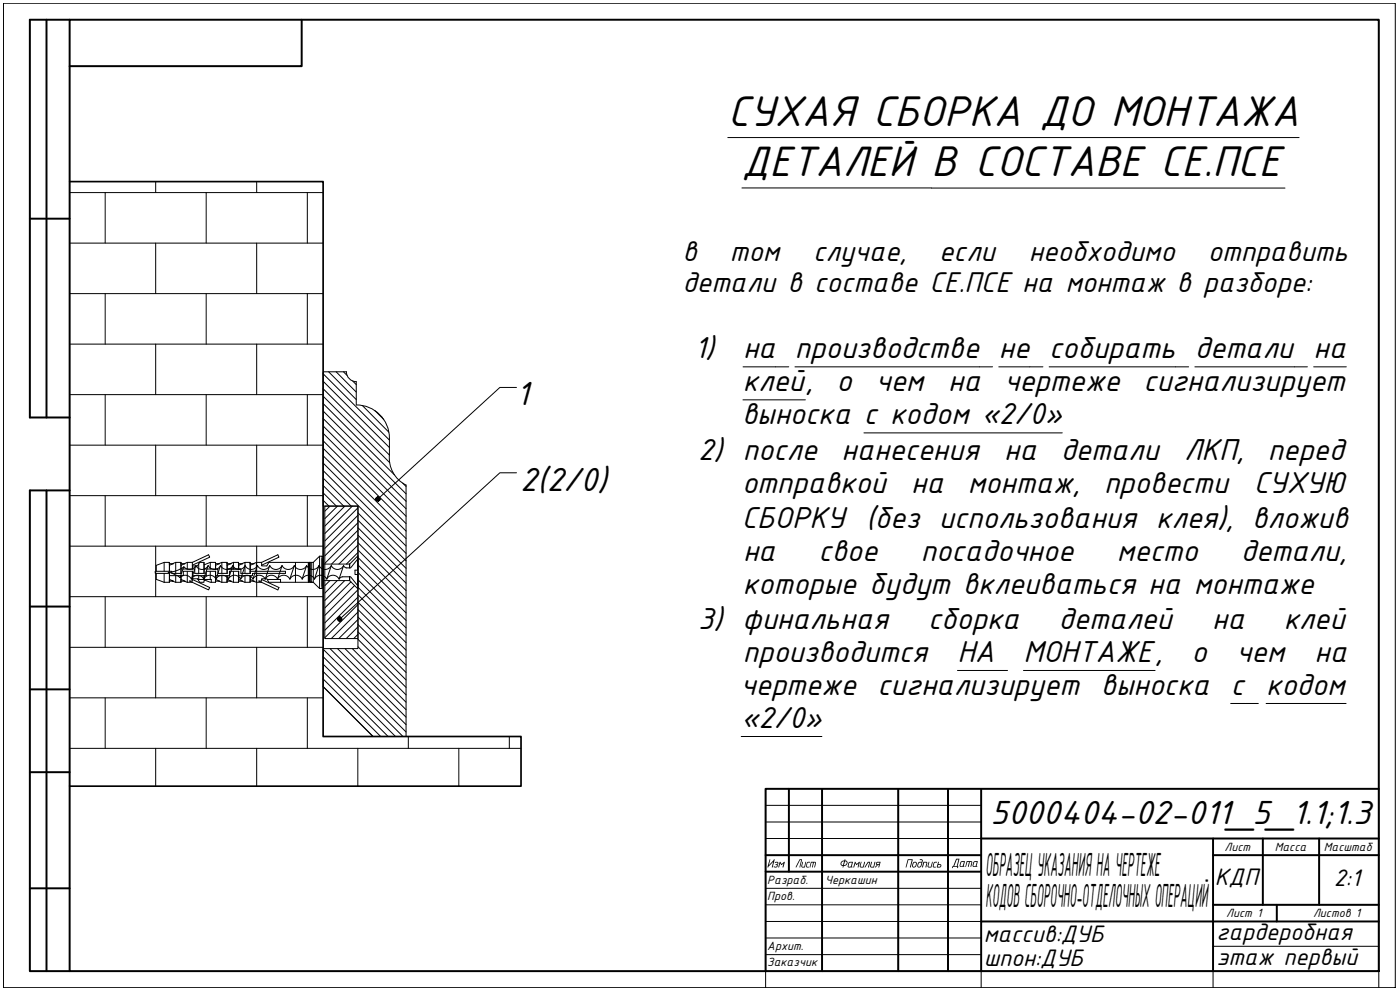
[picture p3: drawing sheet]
<svg xmlns="http://www.w3.org/2000/svg" width="420mm" height="297mm" viewBox="0 0 420 297" stroke-linecap="round" stroke-linejoin="round" font-family="sans-serif">
<g fill="none" stroke="#000" stroke-width=".3">
<path d="M1 1h417.7v295.3h-417.7zM413.8 236.7v59.6M229.8 241.6h64.7M229.8 246.6h64.7M229.8 251.6h64.7M229.8 266.5h64.7M229.8 271.5h64.7M229.8 276.5h64.7M229.8 281.4h64.7M229.8 286.4h64.7M294.5 291.4v4.9M364.1 291.4v4.9"/>
<path d="M364.1 283.9h49.7M413.8 291.4h-184v4.9"/>
</g>
<g fill="none" stroke="#000" stroke-width=".59">
<path d="M14 5.9v119.4M20.9 5.9h392.9v285.5h-392.9zM20.9 5.9h-11.9v119.4h11.9M90.5 5.9v14h-69.6M9 65.6h11.9M14 147.2v144.2M20.9 147.2h-11.9v144.2h11.9M9 182h11.9M9 206.8h11.9M9 231.7h11.9M236.8 236.7v24.8M246.7 236.7v54.7"/>
<path d="M269.6 236.7v54.7M284.5 236.7v54.7M294.5 236.7v54.7M413.8 236.7h-184v54.7M229.8 256.6h64.7M294.5 251.6h119.3M364.1 256.6h49.7M364.1 251.6v39.8M379 251.6v19.9M395.9 251.6v19.9M9 266.5h11.9M229.8 261.5h64.7"/>
<path d="M294.5 276.5h119.3M364.1 271.5h49.7M383.2 271.5v5"/>
</g>
<g fill="#000">
<path d="M234 258.6l.6 .6 .9-.6-.4 1.7-.2-.2 .2-1.1-.6 .5-.4-.5-.3 1.2h-.2zM243.4 258.6h1.4l.1 .4-.4 1.3-.1-.2 .2-1.3h-.4l-.4 1.5 .2-1.5h-.5l-.3 1.5-.2-.1zM260.4 258.6h.7l-.3 1.6-.3-.1 .4-1.3h-.3l-1 1.5-.1-.2zM261.4 258.6l.3 .1-.3 1.3 .7 .1 .4-1.4 .2-.1-.5 1.7h-.8l-.3-.2zM278.7 258.6h.2l-.2 1.5h.6l.4-1.5h.2l-.5 1.7h-.7l-.3-.2zM280.2 258.8l.3-.2h.7v.2l-.8 .2-.2 1 .6 .1v.2h-.6l-.3-.2z"/>
<path d="M263 258.7l1.3-.1-.5 1.7h-.2l.2-.8h-.3l-.8 .8-.1-.1 .6-.7-.3-.3zM263.3 258.9l-.1 .4h.6l.2-.5z"/>
<path d="M292.4 258.7l-.3 1.1 .5 .1 .3-.2 .2-1.1zM292.3 258.5l1.1-.1-.3 1.4 .2 .3h-1.2l-.2-.2z"/>
<path d="M281.5 258.6l.3 .1-.2 .6 .9 .2v.5l-.3 .3-1.1-.1zM281.5 259.5l-.1 .6 .8-.2v-.3z"/>
</g>
<g fill="none" stroke="#000" stroke-width=".3">
<path d="M54.1 173.3l-1.7-1-1.9-.6 2.8-.6 1.8-1-1.1 3.2a2.09 2.09 0 0 1 3.5 .4 2.05 2.05 0 0 1 1.8-1.1 2.05 2.05 0 0 1 1.9 1.1M58.8 169.7a2.05 2.05 0 0 0 1.8 1.2 2.05 2.05 0 0 0 1.9-1.2M58.8 169.7a2.18 2.18 0 0 1-3.6 .4M58.8 169.7l-1.4 4M61.2 173.7a2.05 2.05 0 0 1 1.8-1.1 2.05 2.05 0 0 1 1.8 1.1M62.5 169.7l-1.4 4M62.5 169.7a2.05 2.05 0 0 0 1.9 1.2 2.05 2.05 0 0 0 1.8-1.2M64.8 173.7a2.05 2.05 0 0 1 1.9-1.1 2.05 2.05 0 0 1 1.8 1.1M66.2 169.7l-1.4 4M66.2 169.7a2.05 2.05 0 0 0 1.8 1.2 2.05 2.05 0 0 0 1.9-1.2M69.9 169.7a2.05 2.05 0 0 0 1.8 1.2 2.05 2.05 0 0 0 1.9-1.2M69.9 169.7l-1.4 4"/>
<path d="M72.2 173.7a2.05 2.05 0 0 1 1.9-1.1 2.05 2.05 0 0 1 1.8 1.1 2.05 2.05 0 0 1 1.9-1.1 2.05 2.05 0 0 1 1.8 1.1M73.6 169.7a2.05 2.05 0 0 0 1.8 1.2 2.05 2.05 0 0 0 1.8-1.2M73.6 169.7l-1.4 4a2.05 2.05 0 0 0-1.8-1.1 2.05 2.05 0 0 0-1.9 1.1M77.2 169.7l-1.3 4M77.3 169.7a2.05 2.05 0 0 0 1.8 1.2 2.05 2.05 0 0 0 1.9-1.2M79.6 173.7a2.05 2.05 0 0 1 1.9-1.1 2.05 2.05 0 0 1 1.8 1.1M80.9 169.7l-1.3 4M81 169.7a2.05 2.05 0 0 0 1.8 1.2 2.05 2.05 0 0 0 1.9-1.2M84.7 169.7a2.05 2.05 0 0 0 1.8 1.2 2.05 2.05 0 0 0 1.8-1.2M84.7 169.7l-1.4 4M87 173.7a2.05 2.05 0 0 1 1.9-1.1 2.05 2.05 0 0 1 1.8 1.1 2.05 2.05 0 0 1 1.8-1.1 2.05 2.05 0 0 1 1.9 1.1M88.3 169.7a2.05 2.05 0 0 0 1.9 1.2 2.05 2.05 0 0 0 1.8-1.2l-1.3 4"/>
<path d="M88.3 169.7l-1.3 4a2.05 2.05 0 0 0-1.9-1.1 2.05 2.05 0 0 0-1.8 1.1M92.1 169.7a2.05 2.05 0 0 0 1.8 1.2 2.05 2.05 0 0 0 1.8-1.2M94.4 173.7a2.05 2.05 0 0 1 1.8-1.1 2.05 2.05 0 0 1 1.9 1.1M95.7 169.7l-1.3 4M95.7 169.7a2.05 2.05 0 0 0 1.9 1.2 2.05 2.05 0 0 0 1.8-1.2M99.4 169.7a2.05 2.05 0 0 0 1.9 1.2 2.05 2.05 0 0 0 1.8-1.2M99.4 169.7l-1.3 4M102.8 173.1l-1 .6M103.1 169.7l-1.3 4a2.05 2.05 0 0 0-1.9-1.1 2.05 2.05 0 0 0-1.8 1.1M103.1 169.7l.7 .6 1.4 .1 2.2-2.8v3.5h-.9v1.3h.9v3.4l-2.2-2.7h-2.5"/>
</g>
<g fill="none" stroke="#000" stroke-width=".3">
<path d="M46.6 171.7h.1M46.9 172v1.8l2.4 .9M49.3 168.7h1.5l.1 .4M49.3 168.7l-2.4 .9v1.8M49.3 168.7v2.7M49.3 172v2.7M49.3 174.7h1.5M50.8 169.1h1.3l-1.2 .5zM50.8 168.7v2.7M50.8 172v2.7M50.9 173.9l1.2 .5h-1.3zM50.9 172.7h4.1v-1.3h2.8v2.3"/>
<path d="M50.9 169.6v1.8M50.9 174.4l-.1 .3M51.8 174.4l.9 .3M52.7 168.7v3.3M52.7 172.7v2M52.7 168.7l-.9 .4M52.7 168.7h1.6v3.3h-2.8v-.6h-4.9v.6h4.3v1.9M54.3 169.1h1.2l-1.2 .5zM54.3 172.7v2h-1.6M54.3 173.9l1.2 .5h-1.2zM55.3 174.4l.9 .3M56.2 168.7v2"/>
<path d="M56.2 171.4v3.3M56.2 174.7h1.5M56.2 168.7l-.9 .4M56.2 168.7h1.5M57.7 168.7l4.9-2.2 .3 .7-5.2 2.4M57.7 171.4v2.9h-.8l5.7 2.7 .3-.7-5.2-2.4M57.7 173.7h1.6l.6 1h1.3l.1-.7 2.1 .7M57.7 168.7v2M57.8 172.7h4.1v-1.3h2.8v2.5M57.8 169.8v.9M59.4 173.9h4v.8M59.6 169.2v2.8"/>
<path d="M59.6 172.7v1.2M59.6 169.2l-.3 .6h-1.6M61.2 168.7h-1.3l-.3 .5M61.2 168.7l.1 .8 1.8-.8M61.2 168.7v3.3M61.2 172.7v1.2M61.3 169.5v2.5h-2.9v-1.3h-4.1M61.3 172.7v1.2M63.1 168.7h1.6M63.1 168.7v2M63.1 171.4v2.5M63.4 174.7h1.3"/>
<path d="M64.7 169.1h1.2l-1.2 .5zM64.7 168.7v2M64.7 171.4v3.3M64.7 168.7v.4M64.7 173.9l1.2 .5h-1.2zM64.7 174.4v.3M64.7 169.6v1.1M64.7 172.7h4.2v-1.3h2.8v2.5M65.6 174.4l1 .3M66.6 168.7h1.5v3.3M66.6 168.7v3.3M66.6 172.7v2"/>
<path d="M66.6 168.7l-1 .4M68.1 169.1h1.3l-1.2 .5zM68.1 172.7v2h-1.5M68.2 173.9l1.2 .5h-1.3zM68.2 169.6v2.4h-2.8v-1.3h-4.1M68.2 172.7v1.2M69.1 174.4l.9 .3h1.6M70 168.7v2M70 171.4v3.3M70 168.7l-.9 .4M70 168.7h1.6v.4M71.6 168.7v2"/>
<path d="M71.6 171.4v3.3M71.6 174.4v.3M71.6 169.1h1.2l-1.1 .5M71.6 169.1l.1 .5M71.7 173.9l1.1 .5h-1.2M71.7 169.6v1.1M71.7 173.9l-.1 .5M72.6 174.4l.9 .3M73.5 168.7v3.3M73.5 172.7v2M73.5 174.7h1.5M73.5 168.7l-.9 .4"/>
<path d="M73.5 168.7h1.5M75 168.7l.1 .4M75 168.7v3.3M75.1 169.1v.5M75.1 169.1h1.2l-1.2 .5M75.1 174.4l-.1 .3M75.1 171.4h10.6v.6h-9.9v.7h-4.1M75.1 169.6v2.4h-2.8v-1.3h-4.1h4.1M75.1 173.9l-.1-1v1.8M75.1 173.9l1.2 .5h-1.2M75.1 173.9v.5M76 174.4l.9 .3"/>
<path d="M76.9 168.7v2.7M76.9 172.1v2.6M76.9 174.7h1.6M76.9 168.7l-.8 .4M76.9 168.7h1.6M78.5 173.9l5.2 2.4-.3 .7-5.7-2.7h.8v-.6h1.6l.6 1h3.5v-.8h-4M78.5 168.7l4.9-2.2 .3 .7-5.2 2.4M88.7 168.7v6M92.5 168.7v6h.3v-6h.3v6h.3M93.4 168.7v6h.6v-6M94 168.7h-13.3l-.6 1.1h-1.6v-1.1M94 168.7l1.9-1.8h.7v9.7h-.7l-1.9-1.9h-9.8"/>
<path d="M95.9 166.9v9.7M96.6 167h.4v9.5h-.4"/>
</g>
<g fill="none" stroke="#000" stroke-width=".3">
<path d="M20.9 57.8h76.1M31.6 57.8v15.1M46.7 54.5v3.3M61.9 57.8v15.1M77 54.5v3.3M92.2 57.8v15.1M20.9 72.9h76.1M46.7 72.9v15.2M77 72.9v15.2M20.9 88.1h76.1M31.6 88.1v15.2M61.9 88.1v15.2"/>
<path d="M92.2 88.1v15.2M20.9 103.3h76.1M20.9 118.4h76.1M31.6 118.4v15.2M46.7 103.3v15.1M61.9 118.4v15.2M77 103.3v15.1M92.2 118.4v15.2M97 118.9l20 19.9M97 116.6l19.9 19.9M97 114.4l19.9 19.9M97 112.1l19.9 19.9"/>
<path d="M98.6 111.5l8.3 8.4M100.9 111.5l6 6.1M103.1 111.5l1 1.1M105.9 114.3l1 1.1M20.9 133.6h76.1M46.7 133.6v15.1M77 133.6v15.1M97 138.9l24.9 24.9M97 136.7l24.9 24.9M97 134.5l24.9 24.8M97 132.2l24.9 24.9M97 130l24.9 24.9"/>
<path d="M97 127.8l24.9 24.9M97 125.6l24.9 24.8M97 123.3l24.9 24.9M97 121.1l21.4 21.4M108.7 121.7l8 8M112.5 123.2l2.7 2.7M20.9 148.7h76.1M31.6 148.7v15.2M61.9 148.7v15.2M92.2 148.7v15.2M97 143.4l8.4 8.4M97 150.1l1.7 1.7"/>
<path d="M97 145.7l6.2 6.1M97 147.9l4 3.9M97 141.2l24.9 24.8M99 151.8l-1.5 1.6M101.3 151.8l-3.8 3.8M103.5 151.8l-6 6.1M105.7 151.8l-8.2 8.3M107.4 158.3l14.5 14.5M107.4 156.1l14.5 14.4M107.4 153.9l14.5 14.4M107.4 152.4l-9.9 9.9M107.4 154.6l-9.9 9.9"/>
<path d="M107.4 156.8l-9.9 10M107.4 159.1l-9.9 9.9M120.8 144.9l1.1 1.1M20.9 163.9h76.1M20.9 179h76.1M31.6 179v15.2M46.7 163.9v15.1M61.9 179v15.2M77 163.9v15.1M92.2 179v15.2M99 174.2l-1.5 1.5M101.2 174.2l-3.7 3.8"/>
<path d="M103.4 174.2l-5.9 6M105.3 174.6l-7.8 7.8M106.4 175.7l-8.9 9M107.4 161.3l-7.9 7.9M107.4 165.8l-3.4 3.4M107.4 178.4l14.5 14.4M107.4 176.2l14.5 14.4M107.4 173.9l14.5 14.5M107.4 171.7l14.5 14.4M107.4 169.5l14.5 14.4M107.4 167.3l14.5 14.4M107.4 165l14.5 14.5"/>
<path d="M107.4 162.8l14.5 14.4M107.4 160.6l14.5 14.4M107.4 177l-9.9 9.9M107.4 179.2l-9.9 9.9M107.4 163.5l-5.7 5.7M20.9 194.2h76.1M46.7 194.2v15.2M77 194.2v15.2M97 197l23.9 24M97 199.3l21.7 21.7M97 194.8l24.9 24.8M99 194.6l22.9 22.8"/>
<path d="M101.3 194.6l20.6 20.6M103.5 194.6l18.4 18.3M105.7 194.6l16.2 16.1M107.4 185.9l-5.7 5.7M107.4 190.3l-1.2 1.3M107.4 183.6l-8 8M107.4 188.1l-3.5 3.5M107.4 194.1l14.5 14.4M107.4 191.8l14.5 14.4M107.4 189.6l14.5 14.4M107.4 187.4l14.5 14.4M107.4 185.1l14.5 14.5"/>
<path d="M107.4 182.9l14.5 14.4M107.4 180.7l14.5 14.4M107.4 181.4l-9.9 9.9M20.9 209.4h76.1M31.6 209.4v15.1M61.9 209.4v15.1M92.2 209.4v15.1M97 206l15 15M97 201.5l19.5 19.5M97 203.7l17.2 17.3M20.9 224.5h135.5M46.7 224.5v11.4"/>
<path d="M77 224.5v11.4M107.4 224.5v11.4M122.5 221v3.5M137.7 224.5v11.4M152.9 221v3.5"/>
</g>
<path d="M104 111.5a2.98 2.98 0 0 0 2.9 3M104 111.5h-7v40.3h10.4v42.8h-10.4v11.4l14.9 15h10v-75.5a9.1 9.1 0 0 1-5-9.1M106.9 114.6v6.9a9.9 9.9 0 0 1 10 9.9v5M97.5 151.8h9.9v39.8h-9.9zM97 169.2h7.9v1.2v-1.2l2.5-2.4v9.9l-2.5-2.5v-1.1v1.1h-7.9z" fill="none" stroke="#000" stroke-width=".3"/>
<path d="M20.9 54.5h76.1v166.5h59.4v14.9h-135.5" fill="none" stroke="#000" stroke-width=".51"/>
<g fill="none" stroke="#000" stroke-width=".3">
<path d="M218.4 41.3h171.5M222.7 56.4h162.9M223 120h18.7M223 110.1h13.7M238.6 110.1h59.3M299.7 110.1h13.3M314.9 110.1h41.8M358.6 110.1h33.8M394.2 110.1h9.9M259.3 129.9h59.5M287.3 201.2h15.1M307.2 201.2h39.5"/>
<path d="M369.3 211.1h8.3M380 211.1h24M222.4 221h24.3"/>
</g>
<!-- layer: 0 -->
<g fill="#000" stroke="#000" stroke-width=".3">
<path d="M113 150.1l.2 .2 .2-.6zM113.4 149.7l.2 .6h-.4zM113.4 149.7l.2 .6 .3-.1z"/>
<path d="M113 149.3l-.2 .2 .6 .2zM112.8 149.5l.6 .2-.6 .2zM112.8 149.9l.2 .2 .4-.4z"/>
<path d="M113.4 149.7l.5 .5 .1-.3zM113.4 149.7l.6-.1v.3zM113.4 149.7l.6-.1-.1-.3z"/>
<path d="M113.6 149.1l-.2 .6 .5-.4zM113.3 149.1h.3l-.2 .6zM113 149.3l.4 .4-.1-.6z"/>
<path d="M101.5 186.2l.3 .2 .2-.6zM102 185.8l.1 .6h-.3zM102 185.8l.1 .6 .3-.2z"/>
<path d="M101.5 185.3l-.1 .2 .6 .3zM101.4 185.5l.6 .3-.6 .1zM101.4 185.9l.1 .3 .5-.4z"/>
<path d="M102 185.8l.4 .4 .2-.3zM102 185.8l.6-.2v.3zM102 185.8l.6-.2-.2-.3z"/>
<path d="M102.1 185.2l-.1 .6 .4-.5zM101.8 185.1l.3 .1-.1 .6zM101.5 185.3l.5 .5-.2-.7z"/>
</g>
<path d="M155 116.2h-5l-36.6 33.5M155 141.9h-5l-48 43.9" fill="none" stroke="#000" stroke-width=".3"/>
<text font-size="13.9" x="218.4" y="37.7">СУХАЯ СБОРКА ДО МОНТАЖА</text>
<text font-size="13.7" x="222.7" y="52.8">ДЕТАЛЕЙ В СОСТАВЕ СЕ.ПСЕ</text>
<g font-size="10.8">
<text x="154.9" y="121.5">1</text>
<text x="156.2" y="147.4">2(2/0)</text>
<text x="297.3" y="247.3">5000404-02-011_5_1.1;1.3</text>
<text x="295.8" y="262.9">ОБРАЗЕЦ УКАЗАНИЯ НА ЧЕРТЕЖЕ</text>
<text x="295.8" y="272.1">КОДОВ СБОРОЧНО-ОТДЕЛОЧНЫХ ОПЕРАЦИЙ</text>
</g>
<g font-size="9.8">
<text x="208.4" y="107.5">1)</text>
<text x="223" y="107.5">на производстве не собирать детали на</text>
<text x="223" y="117.4">клей,</text>
<text x="251" y="117.4">о</text>
<text x="262.7" y="117.4">чем</text>
<text x="284.5" y="117.4">на</text>
<text x="301.4" y="117.4">чертеже</text>
<text x="343.1" y="117.4">сигнализирует</text>
<text x="222.7" y="127.3">выноска с кодом «2/0»</text>
<text x="209.5" y="137.9">2) после</text>
<text x="252.5" y="137.9">нанесения</text>
<text x="301.4" y="137.9">на</text>
<text x="318.3" y="137.9">детали</text>
<text x="355.4" y="137.9">ЛКП,</text>
<text x="380.5" y="137.9">перед</text>
<text x="222.7" y="147.8">отправкой</text>
<text x="273.5" y="147.8">на</text>
<text x="290.5" y="147.8">монтаж,</text>
<text x="331.3" y="147.8">провести</text>
<text x="376.2" y="147.8">СУХУЮ</text>
<text x="222.7" y="158.4">СБОРКУ (без использования клея), вложив</text>
<text x="223" y="168.3">на</text>
<text x="245.7" y="168.3">свое</text>
<text x="276.4" y="168.3">посадочное</text>
<text x="335.2" y="168.3">место</text>
<text x="372.4" y="168.3">детали,</text>
<text x="223" y="178.2">которые будут вклеиваться на монтаже</text>
<text x="209.5" y="188.7">3) финальная</text>
<text x="278.6" y="188.7">сборка</text>
<text x="317.7" y="188.7">деталей</text>
<text x="363.8" y="188.7">на</text>
<text x="385.3" y="188.7">клей</text>
<text x="223" y="198.6">производится</text>
<text x="287.3" y="198.6">НА</text>
<text x="307.2" y="198.6">МОНТАЖЕ,</text>
<text x="357.6" y="198.6">о</text>
<text x="371" y="198.6">чем</text>
<text x="394.5" y="198.6">на</text>
<text x="222.2" y="208.5">чертеже сигнализирует выноска с кодом</text>
<text x="222.4" y="218.5">«2/0»</text>
</g>
<g font-size="9.3">
<text x="204.8" y="78.2">в</text>
<text x="219.1" y="78.2">том</text>
<text x="244" y="78.2">случае,</text>
<text x="281.9" y="78.2">если</text>
<text x="308.7" y="78.2">необходимо</text>
<text x="362.5" y="78.2">отправить</text>
<text x="204.8" y="87.7">детали в составе СЕ.ПСЕ на монтаж в разборе:</text>
</g>
<g font-size="7.7">
<text x="364.6" y="265.6">КДП</text>
<text x="400.3" y="266">2:1</text>
<text x="295.2" y="282.8">массив:ДУБ</text>
<text x="365.1" y="282">гардеробная</text>
<text x="295.2" y="289.8">шпон:ДУБ</text>
<text x="365.1" y="289.5">этаж первый</text>
</g>
<g font-size="3.9">
<text x="367.5" y="255.3">Лист</text>
<text x="382.6" y="255.3">Масса</text>
<text x="397.3" y="255.3">Масштаб</text>
<text x="230" y="260.3">Изм</text>
<text x="238.5" y="260.3">Лист</text>
<text x="251.7" y="260.3">Фамилия</text>
<text x="271.5" y="260.3">Подпись</text>
<text x="285.5" y="260.1">Дата</text>
<text x="230.3" y="265.1">Разраб.</text>
<text x="247.7" y="265.1">Черкашин</text>
<text x="230.3" y="270.1">Пров.</text>
<text x="368" y="275.2">Лист 1</text>
<text x="394.1" y="275.2">Листов 1</text>
<text x="230.3" y="285">Архит.</text>
<text x="230.3" y="290">Заказчик</text>
</g>
</svg>
